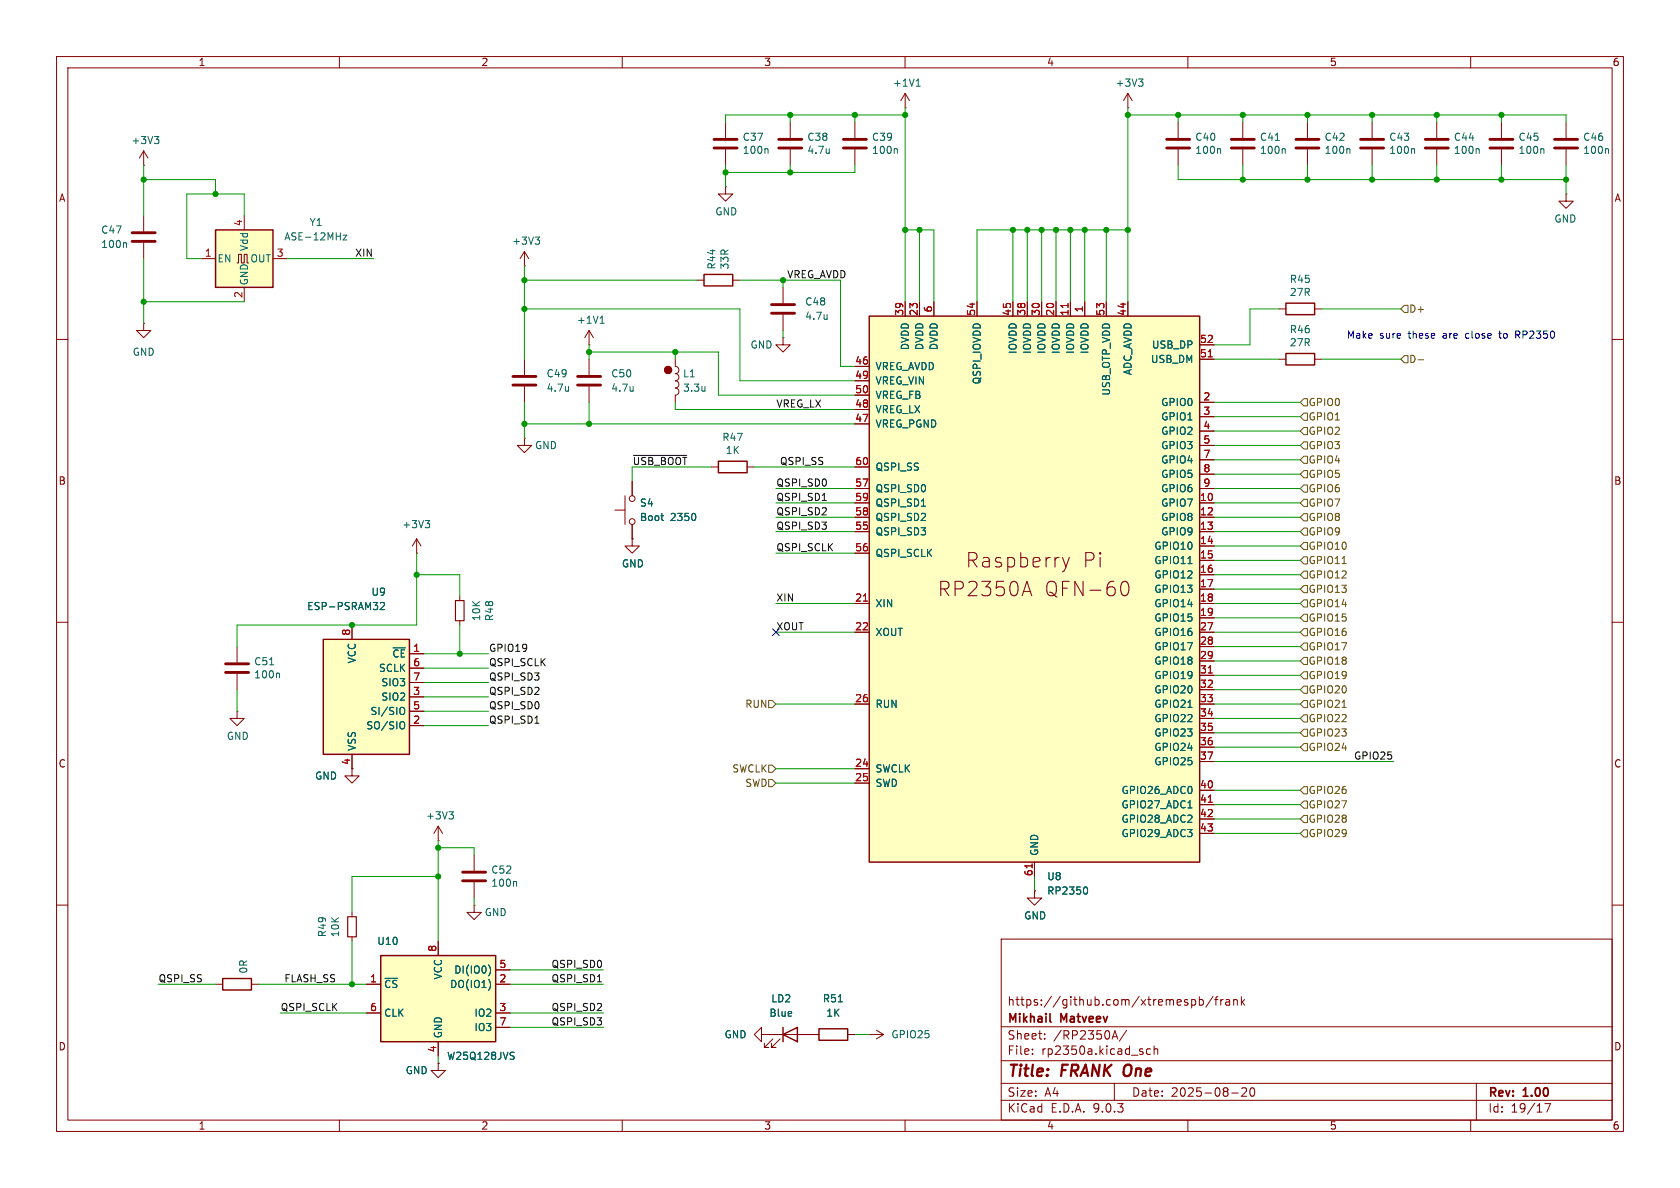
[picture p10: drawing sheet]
<svg xmlns="http://www.w3.org/2000/svg" width="297mm" height="210mm" viewBox="0 0 297 210" stroke-linecap="round" stroke-linejoin="round" font-family="sans-serif">
<g fill="none" stroke="#840000" stroke-width=".18">
<path d="M10 10h277v190h-277zM12 12h273v186h-273zM60 10v2M110 10v2M160 10v2M210 10v2M260 10v2M123.2 49.5h1.3M129.5 49.5h1.3M10 60h2M285 60h2M10 110h2"/>
<path d="M285 110h2M182.9 157.5v1.3h1.2l-1.2 1.2-1.3-1.2h1.3M182.9 157.5h.1M10 160h2M177 166h108v32h-108zM210.7 176.8l.4-.1 .3 .3v.4l-.2 .2h-.5M212 176.8l.5-.1 .2 .3v.4l-.1 .2h-.6M212 176.2v1.5M214.5 176.1l-1.3 2M214.7 176.7h.6M215.3 176.2l-.3 .2v1.3M215.8 176.7v1"/>
<path d="M216.2 176.7l-.2 .1-.2 .2M216.7 176.8h.6l.1 .9M217.4 177.1h-.5a.29 .29 0 0 0-.2 .3 .29 .29 0 0 0 .2 .3l.5-.1M218.1 176.8l.2-.1 .4 .1v.9M218.1 176.7v1M219.5 176.2v1.5M219.6 177.1l.4 .6M220 176.7l-.5 .6M285 160h2M60 198v2M110 198v2M153.7 182.9h.1"/>
<path d="M153.7 182.9h2.5M154.9 182.1l1.3 .8M156.2 182.9l-1.3 .7M160 198v2M177 194.5h108M177 191.5h108M177 187.5h108M177 181.5h108M182.5 186.3v.1M182.5 185.5v.1M184.7 183.6v.1M184.7 182.8v.1"/>
<path d="M196.6 183.7l.5-1.5 .5 1.5M196.7 183.3h.8M197 191.5v3M199.2 182.1l-1.3 2M203.4 185.5l-.4-.1-.3 .3v.4l.1 .2h.6M204 185.5l.2-.1 .4 .1 .1 .9M204 184.9v1.5M210 198v2M217.7 193.2h1.2M219.5 192.4l.6-.1 .2 .1 .1 .3-.9 1.1h.9M221.1 192.4l.2-.1a.81 .81 0 0 1 .6 .6 .81 .81 0 0 1-.3 .8l-.1 .1a.81 .81 0 0 1-.4-1.4zM260 198v2"/>
<path d="M261 191.5v6.5M273.1 195.1h1l-.6 1.5"/>
</g>
<path d="M185.6 180.5l.2 .2" fill="none" stroke="#840000" stroke-width=".3"/>
<circle cx="118.1" cy="65.4" r=".63" fill="#840000" stroke="#840000" stroke-width=".18"/>
<path d="M124.5 48.5h5v2h-5z" fill="none" stroke="#840000" stroke-width=".25"/>
<path d="M153.7 55.9h58.4v96.5h-58.4z" fill="#ffffc2"/>
<path d="M153.7 55.9h58.4v96.5h-58.4zM227.3 53.6h5.1v2h-5.1zM227.3 62.5h5.1v2h-5.1zM39.4 173h5v2h-5zM138.4 182.9l2.6-1.3v2.6zM138.4 181.6v2.6M144.8 181.9h5.1v2h-5.1z" fill="none" stroke="#840000" stroke-width=".25"/>
<g fill="none" stroke="#840000" stroke-width=".18">
<path d="M160 19.1h.1M160 16.5v2.6M160 16.5l-.7 1.3M160 16.5l.8 1.3M199.4 19.1h.1M199.4 16.5v2.6M199.4 16.5l-.8 1.3M199.4 16.5l.8 1.3M25.4 29.2h.1M25.4 26.7l-.8 1.2M25.4 26.7l.8 1.2M25.4 26.7v2.5"/>
<path d="M208.3 21.6v2.8M208.3 26.4v2.8M219.7 21.6v2.8M219.7 26.4v2.8M231.1 21.6v2.8M231.1 26.4v2.8M242.6 21.6v2.8M242.6 26.4v2.8M254 21.6v2.8M254 26.4v2.8M265.4 21.6v2.8M265.4 26.4v2.8"/>
<path d="M276.9 34.3v1.3h-1.3l1.3 1.2 1.2-1.2h-1.2M276.9 34.3h.1M276.9 21.6v2.8M276.9 26.4v2.8M160 53.3v2.6M162.6 53.3v2.6M165.1 53.3v2.6M172.7 53.3v2.6M179.1 53.3v2.6M181.6 53.3v2.6M184.1 53.3v2.6M186.7 53.3v2.6"/>
<path d="M189.2 53.3v2.6M191.8 53.3v2.6M195.6 53.3v2.6M199.4 53.3v2.6M226.1 54.6h1.2M232.4 54.6h1.3M151.1 64.8h2.6M151.1 67.3h2.6M151.1 69.9h2.6M151.1 72.4h2.6M151.1 74.9h2.6M212.1 61h2.5"/>
<path d="M212.1 63.5h2.5M212.1 71.1h2.5M212.1 73.7h2.5M212.1 76.2h2.5M212.1 78.7h2.5M226.1 63.5h1.2M232.4 63.5h1.3M151.1 82.6h2.6M151.1 86.4h2.6M151.1 88.9h2.6M151.1 91.4h2.6M151.1 94h2.6"/>
<path d="M151.1 97.8h2.6M187.8 98.5l.6 1.7M189 98.5l-.6 1.7M212.1 86.4h2.5M212.1 88.9h2.5M212.1 91.4h2.5M212.1 94h2.5M212.1 81.3h2.5M212.1 83.8h2.5M212.1 96.5h2.5M212.1 99.1h2.5M81.3 105.4v.8"/>
<path d="M81.3 109.7v.8M151.1 106.7h2.6M151.1 111.8h2.6M180.9 104.6h1.3M181.5 102.8l.9 2.5M188.4 100.2l-.2 .6M198.1 103.7a.93 .93 0 0 1 .6-.9 .65 .65 0 0 1 .8 .5 1.49 1.49 0 0 1-.5 2 .65 .65 0 0 1-.8-.5l-.1-.5M212.1 106.7h2.5M212.1 111.8h2.5M212.1 101.6h2.5M212.1 104.1h2.5M212.1 109.2h2.5"/>
<path d="M212.1 114.3h2.5M212.1 116.8h2.5M212.1 119.4h2.5M151.1 124.5h2.6M151.1 135.9h2.6M151.1 138.4h2.6M212.1 124.5h2.5M212.1 121.9h2.5M212.1 127h2.5M212.1 129.5h2.5M212.1 132.1h2.5M212.1 134.6h2.5"/>
<path d="M212.1 139.7h2.5M77.5 148.6h.1M77.5 146.1l-.8 1.2M77.5 146.1l.7 1.2M77.5 146.1v2.5M83.8 151.1v2.8M83.8 156v2.8M182.9 152.4v2.5M212.1 142.2h2.5M212.1 144.8h2.5M212.1 147.3h2.5M38.1 174h1.3"/>
<path d="M44.4 174h1.3M62.2 161.3v.8M62.2 165.6v.8M134.6 182.9v-1.3l-1.3 1.3 1.3 1.3v-1.3h1.3M135.9 182.9h.1M135.9 182.9h8.9M136.7 183.6l-1.6 1.6h.8h-.8v-.8M137.9 183.6l-1.5 1.6h.8h-.8v-.8M149.9 182.9h1.2"/>
</g>
<g fill="none" stroke="#006464" stroke-width=".18">
<path d="M162 15.2h.7M162.1 14.3l.2-.3v1.2M201.3 14h.8l-.5 .4M201.8 14.4l.3 .3v.3l-.3 .2M27.3 24.1h.8l-.4 .5M27.8 24.6l.3 .3v.3l-.3 .2M215.6 26.3l.2 .2v.6M225.5 24.8h.7M227 26.3l.2 .2v.6M238.5 26.3l.1 .2v.6M249.9 26.3l.2 .2v.6M261.3 26.3l.2 .2v.6"/>
<path d="M272.8 26.3l.1 .2v.6M284.2 26.3l.2 .2v.6M162.9 89.5h.7M210 99.6h.7M210 125h.7M79.4 143.5h.7l-.4 .5M79.9 144l.2 .2v.3l-.2 .3M91.1 155.8l.2 .2v.7M192 156.8a.79 .79 0 0 1 0 1.3M210 142.8h.7M148.2 177.1h.7"/>
</g>
<path d="M188.8 53.6v.8M213.6 63.1h.7M152.6 106.3h.8M213.6 119h.7M182.5 152.7v.7M213.6 141.8h.7" fill="none" stroke="#a90000" stroke-width=".18"/>
<g fill="none" stroke="#840000" stroke-width=".51">
<path d="M206.2 24.6h4.1M206.2 26.2h4.1M217.7 24.6h4M217.7 26.2h4M229.1 24.6h4.1M229.1 26.2h4.1M240.5 24.6h4.1M240.5 26.2h4.1M252 24.6h4M252 26.2h4M263.4 24.6h4.1M263.4 26.2h4.1"/>
<path d="M274.8 24.6h4.1M274.8 26.2h4.1M81.8 154.2h4.1M81.8 155.7h4.1"/>
</g>
<path d="M80.5 106.2h1.5v3.5h-1.5zM61.5 162.1h1.5v3.5h-1.5z" fill="none" stroke="#840000" stroke-width=".2"/>
<path d="M57.1 113h15.3v20.4h-15.3z" fill="#ffffc2"/>
<path d="M57.1 113h15.3v20.4h-15.3z" fill="none" stroke="#840000" stroke-width=".25"/>
<g fill="none" stroke="#840000" stroke-width=".18">
<path d="M25.4 38.1v2.8M25.4 42.9v2.8M41.9 114.3v2.8M41.9 119.1v2.8M62.2 110.5v2.5M72.4 115.6h2.5M72.4 118.1h2.5M41.9 125.7v1.3h1.3l-1.3 1.3-1.3-1.3h1.3M41.9 125.7h.1M62.2 133.4v3.8h1.3l-1.3 1.2-1.2-1.2h1.2M72.4 120.7h2.5M72.4 123.2h2.5"/>
<path d="M72.4 125.7h2.5M72.4 128.3h2.5M83.8 160v1.3h1.3l-1.3 1.3-1.3-1.3h1.3M83.8 160h.1"/>
</g>
<path d="M22.2 42.9l.2 .2v.7M47.7 117.5h.7M49.2 119l.2 .2v.6M67.2 106.6l.5-.1 .3 .4-.8 .9h.8M71 125a.43 .43 0 0 1 .5 .5v.4a.43 .43 0 0 1-.5 .4M71.2 127.6h.2a.81 .81 0 0 1-.2 1.2" fill="none" stroke="#006464" stroke-width=".18"/>
<path d="M23.4 41.1h4M23.4 42.7h4M39.9 117.3h4M39.9 118.9h4" fill="none" stroke="#840000" stroke-width=".51"/>
<path d="M67.3 168.9h20.3v15.3h-20.3z" fill="#ffffc2"/>
<path d="M67.3 168.9h20.3v15.3h-20.3z" fill="none" stroke="#840000" stroke-width=".25"/>
<path d="M25.4 57.2v1.2h1.3l-1.3 1.3-1.3-1.3h1.3M25.4 57.2h.1M64.8 174h2.5M64.8 179.1h2.5M77.5 166.4v2.5M87.6 174h2.6M87.6 179.1h2.6M87.6 171.5h2.6M77.5 188v1.2h1.2l-1.2 1.3-1.3-1.3h1.3M77.5 188h.1M77.5 184.2v2.5M87.6 181.6h2.6" fill="none" stroke="#840000" stroke-width=".18"/>
<path d="M86.4 170.6a1.49 1.49 0 0 1 0 1.9M86.7 173.7v.8M90.4 186l.5 .1M90.7 186.7l.2 .2-.2 .4" fill="none" stroke="#006464" stroke-width=".18"/>
<path d="M38.1 40.6h10.2v10.2h-10.2z" fill="#ffffc2"/>
<path d="M38.1 40.6h10.2v10.2h-10.2zM127 81.5h5.1v2.1h-5.1z" fill="none" stroke="#840000" stroke-width=".25"/>
<g fill="none" stroke="#840000" stroke-width=".18">
<path d="M43.2 38.1v2.5M128.3 33v1.3h1.2l-1.2 1.3-1.3-1.3h1.3M128.3 33h.1M128.3 21.6v2.8M128.3 26.4v2.8M139.7 21.6v2.8M139.7 26.4v2.8M151.1 21.6v2.8M151.1 26.4v2.8M35.6 45.7h2.5M41.9 46.5h.3v-1.5h.5v1.5h.5v-1.5h.5v1.5h.2M43.2 50.8v2.5"/>
<path d="M48.3 45.7h2.5M92.7 47h.1M92.7 44.5l-.8 1.2M92.7 44.5l.8 1.2M92.7 44.5v2.5M104.1 58.4v2.6M104.1 58.4l-.7 1.3M104.1 58.4l.8 1.3M138.4 59.7v1.3h1.3l-1.3 1.2-1.2-1.2h1.2M138.4 59.7h.1M138.4 50.8v2.8M138.4 55.6v2.8"/>
<path d="M160 53.3v2.6M162.6 53.3v2.6M165.1 53.3v2.6M172.7 53.3v2.6M179.1 53.3v2.6M181.6 53.3v2.6M184.1 53.3v2.6M186.7 53.3v2.6M189.2 53.3v2.6M191.8 53.3v2.6M195.6 53.3v2.6M199.4 53.3v2.6"/>
<path d="M92.7 77.5v1.2h-1.3l1.3 1.3 1.3-1.3h-1.3M92.7 77.5h.1M92.7 63.5v2.8M92.7 68.3v2.8M104.1 61h.1M104.1 63.5v2.8M104.1 68.3v2.8M119.4 63.5v1.3a.64 .64 0 0 1 .6 .6 .64 .64 0 0 1-.6 .6 .64 .64 0 0 1 .6 .7 .64 .64 0 0 1-.6 .6 .64 .64 0 0 1 .6 .7 .64 .64 0 0 1-.6 .6 .64 .64 0 0 1 .6 .6 .64 .64 0 0 1-.6 .7M119.4 69.9v1.2M151.1 64.8h2.6M151.1 67.3h2.6M151.1 69.9h2.6"/>
<path d="M151.1 72.4h2.6M151.1 74.9h2.6M212.1 61h2.5M212.1 63.5h2.5M212.1 71.1h2.5M212.1 73.7h2.5M212.1 76.2h2.5M212.1 78.7h2.5M73.7 97.8h.1M73.7 95.3l-.8 1.2M73.7 95.3l.7 1.2M73.7 95.3v2.5"/>
<path d="M108.7 90.2h1.8M110.5 87.6v5.1M111.8 95.3v1.2h1.2l-1.2 1.3-1.3-1.3h1.3M111.8 95.3h.1M111.8 85.1v2.5M111.8 92.7v2.6M125.7 82.6h1.3M132.1 82.6h1.2M151.1 82.6h2.6M151.1 86.4h2.6M151.1 88.9h2.6M151.1 91.4h2.6"/>
<path d="M151.1 94h2.6M151.1 97.8h2.6M212.1 86.4h2.5M212.1 88.9h2.5M212.1 91.4h2.5M212.1 94h2.5M212.1 81.3h2.5M212.1 83.8h2.5M212.1 96.5h2.5M212.1 99.1h2.5M62.2 110.5v2.5M72.4 115.6h2.5"/>
<path d="M72.4 118.1h2.5M151.1 106.7h2.6M151.1 111.8h2.6M212.1 106.7h2.5M212.1 111.8h2.5M212.1 101.6h2.5M212.1 104.1h2.5M212.1 109.2h2.5M212.1 114.3h2.5M212.1 116.8h2.5M212.1 119.4h2.5M62.2 133.4v2.5"/>
<path d="M72.4 120.7h2.5M72.4 123.2h2.5M72.4 125.7h2.5M72.4 128.3h2.5M151.1 124.5h2.6M151.1 135.9h2.6M151.1 138.4h2.6M212.1 124.5h2.5M212.1 121.9h2.5M212.1 127h2.5M212.1 129.5h2.5M212.1 132.1h2.5"/>
<path d="M212.1 134.6h2.5M212.1 139.7h2.5M182.9 157.5h.1M182.9 152.4v2.5M212.1 142.2h2.5M212.1 144.8h2.5M212.1 147.3h2.5M64.8 174h2.5M64.8 179.1h2.5M77.5 166.4v2.5M87.6 174h2.6M87.6 179.1h2.6"/>
<path d="M87.6 171.5h2.6M77.5 188h.1M77.5 184.2v2.5M87.6 181.6h2.6M135.9 182.9h.1M135.9 182.9h2.5M141 182.9h3.8M149.9 182.9h1.2"/>
<circle cx="118.1" cy="65.4" r=".63"/>
<circle cx="111.8" cy="92.2" r=".51"/>
<circle cx="111.8" cy="88.1" r=".51"/>
</g>
<g fill="none" stroke="#006464" stroke-width=".18">
<path d="M135.6 26.3l.2 .2v.6M146.6 26.3v.8M146.6 27l-.1 .1M158.5 26.3l.1 .2v.6M60.7 41.6h.6l-.6 .8h.6M94.6 41.9h.8l-.4 .5M95.1 42.4l.3 .2v.3l-.3 .3M106.1 57.1h.7M106.2 56.2l.3-.3v1.2M146.2 55.6v.9M146.2 56.3v.1M100.5 68.3v.9"/>
<path d="M100.5 69l-.1 .1M111.9 68.3v.9M111.9 69v.1M124.6 68.3v.9M124.6 69v.1M75.2 92h.8l-.5 .5M75.7 92.5l.3 .2v.3l-.3 .3M116.8 91.2h.5M117.2 92h.1M122.9 91v.8M162.9 89.5h.7M210 99.6h.7"/>
<path d="M67.2 106.6l.5-.1 .3 .4-.8 .9h.8M71 125a.43 .43 0 0 1 .5 .5v.4a.43 .43 0 0 1-.5 .4M71.2 127.6h.2a.81 .81 0 0 1-.2 1.2M210 125h.7M192 156.8a.79 .79 0 0 1 0 1.3M210 142.8h.7M86.4 170.6a1.49 1.49 0 0 1 0 1.9M86.7 173.7v.8M148.2 177.1h.7M90.4 186l.5 .1M90.7 186.7l.2 .2-.2 .4"/>
</g>
<path d="M126.2 24.6h4.1M126.2 26.2h4.1M137.7 24.6h4M137.7 26.2h4M149.1 24.6h4.1M149.1 26.2h4.1M136.4 53.8h4.1M136.4 55.4h4.1M90.7 66.5h4M90.7 68.1h4M102.1 66.5h4.1M102.1 68.1h4.1" fill="none" stroke="#840000" stroke-width=".51"/>
<g fill="none" stroke="#725600" stroke-width=".18">
<path d="M248.3 54h.6v1.2h-.6l-.7-.6zM229.9 71.1l.6-.6h.6v1.3h-.6zM229.9 73.7l.6-.7h.6v1.3h-.6zM230.5 78.1h.6v1.3h-.6l-.6-.7zM230.5 75.6h.6v1.2h-.6l-.6-.6zM248.3 62.9h.6v1.2h-.6l-.7-.6zM250.7 63.6h1M229.9 96.5l.6-.6h.6v1.3h-.6zM229.9 81.3l.6-.7h.6v1.3h-.6zM229.9 86.4l.6-.7h.6v1.3h-.6zM229.9 94l.6-.7h.6v1.3h-.6zM230.5 98.4h.6v1.3h-.6l-.6-.6z"/>
<path d="M230.5 88.3h.6v1.2h-.6l-.6-.6zM230.5 83.2h.6v1.3h-.6l-.6-.7zM230.5 90.8h.6v1.3h-.6l-.6-.7zM237.3 99.6h.7M229.9 109.2l.6-.6h.6v1.3h-.6zM229.9 104.1l.6-.6h.6v1.3h-.6zM229.9 116.8l.6-.6h.6v1.3h-.6zM230.5 111.1h.6v1.3h-.6l-.6-.6zM230.5 113.7h.6v1.2h-.6l-.6-.6zM230.5 106h.6v1.3h-.6l-.6-.6zM230.5 101h.6v1.2h-.6l-.6-.6zM230.5 118.7h.6v1.3h-.6l-.6-.6z"/>
<path d="M135.9 135.3h.6l.7 .6-.7 .6h-.6zM135.9 123.8h.6l.7 .7-.7 .6h-.6zM135.9 137.8h.6l.7 .6-.7 .7h-.6zM229.9 129.5l.6-.6h.6v1.3h-.6zM229.9 127l.6-.6h.6v1.2h-.6zM229.9 139.7l.6-.6h.6v1.2h-.6zM230.5 131.4h.6v1.3h-.6l-.6-.6zM230.5 121.3h.6v1.3h-.6l-.6-.7zM230.5 123.8h.6v1.3h-.6l-.6-.6zM237.3 125h.7M230.5 141.6h.6v1.3h-.6l-.6-.7zM230.5 144.1h.6v1.3h-.6l-.6-.6z"/>
<path d="M230.5 146.7h.6v1.3h-.6l-.6-.7z"/>
</g>
<path d="M112 80.5h9.4M145.4 88.5h.7M94.6 127.8h.7M105.6 173.6h.7" fill="none" stroke="#0f0f0f" stroke-width=".18"/>
<g fill="none" stroke="#009600" stroke-width=".18">
<path d="M160 19.1v34.2M199.4 19.1v34.2M25.4 29.2v8.9M25.4 31.8h12.7v2.5M43.2 38.1v-3.8h-10.2v11.4h2.6M128.3 29.2v3.8M139.7 20.3v1.3M139.7 29.2v1.3M151.1 29.2v1.3h-22.8M151.1 20.3v1.3M160 20.3h-31.7v1.3M199.4 20.3h77.5v1.3"/>
<path d="M208.3 29.2v2.6h68.6M208.3 20.3v1.3M219.7 20.3v1.3M219.7 29.2v2.6M231.1 20.3v1.3M231.1 29.2v2.6M242.6 20.3v1.3M242.6 29.2v2.6M254 20.3v1.3M254 29.2v2.6M265.4 20.3v1.3M265.4 29.2v2.6"/>
<path d="M276.9 29.2v5.1M25.4 53.3h17.8M25.4 45.7v11.5M50.8 45.7h15.2M92.7 47v16.5M92.7 54.6h38.1v12.7h20.3M92.7 49.5h30.5M130.8 49.5h17.8v15.3h2.5M138.4 49.5v1.3M138.4 58.4v1.3M160 40.6h5.1v12.7M162.6 40.6v12.7"/>
<path d="M179.1 40.6v12.7M181.6 40.6v12.7M184.1 40.6v12.7M186.7 40.6v12.7M189.2 40.6v12.7M191.8 40.6v12.7M195.6 40.6v12.7M199.4 40.6h-26.7v12.7M226.1 54.6h-5.1v6.4h-6.4M233.7 54.6h13.9M92.7 71.1v6.4M92.7 74.9h58.4"/>
<path d="M104.1 62.2h22.9v7.7h24.1M104.1 61v2.5M104.1 71.1v3.8M119.4 62.2v1.3M119.4 71.1v1.3h31.7M214.6 63.5h11.5M214.6 71.1h15.3M214.6 76.2h15.3M214.6 73.7h15.3M214.6 78.7h15.3M233.7 63.5h13.9M73.7 97.8v12.7h-31.8v3.8"/>
<path d="M125.7 82.6h-13.9v2.5M133.3 82.6h17.8M137.2 91.4h13.9M137.2 86.4h13.9M137.2 88.9h13.9M137.2 97.8h13.9M137.2 94h13.9M214.6 91.4h15.3M214.6 86.4h15.3M214.6 88.9h15.3M214.6 94h15.3M214.6 83.8h15.3"/>
<path d="M214.6 81.3h15.3M214.6 99.1h15.3M214.6 96.5h15.3M73.7 101.6h7.6v3.8M74.9 118.1h11.5M74.9 115.6h11.5M81.3 110.5v5.1M137.2 111.8h13.9M137.2 106.7h13.9M214.6 101.6h15.3M214.6 111.8h15.3M214.6 106.7h15.3"/>
<path d="M214.6 104.1h15.3M214.6 109.2h15.3M214.6 114.3h15.3M214.6 116.8h15.3M214.6 119.4h15.3M41.9 121.9v3.8M74.9 123.2h11.5M74.9 125.7h11.5M74.9 120.7h11.5M74.9 128.3h11.5M137.2 124.5h13.9M137.2 135.9h13.9"/>
<path d="M137.2 138.4h13.9M214.6 124.5h15.3M214.6 134.6h31.8M214.6 121.9h15.3M214.6 129.5h15.3M214.6 127h15.3M214.6 132.1h15.3M214.6 139.7h15.3M77.5 149.9h6.3v1.2M77.5 148.6v17.8M77.5 154.9h-15.3v6.4M83.8 158.8v1.2"/>
<path d="M182.9 154.9v2.6M214.6 147.3h15.3M214.6 144.8h15.3M214.6 142.2h15.3M27.9 174h10.2M45.7 174h19.1M49.5 179.1h15.3M62.2 166.4v7.6M90.2 174h16.5M90.2 179.1h16.5M90.2 171.5h16.5M77.5 186.7v1.3"/>
<path d="M90.2 181.6h16.5M151.1 182.9h2.6"/>
</g>
<path d="M136.6 111.2l1.2 1.2M137.8 111.2l-1.2 1.2" fill="none" stroke="#000084" stroke-width=".18"/>
<path d="M264.9 58.9h.5M265.1 58.5l.1 1.2M268 59.2h.5M268.3 59.2l.4 .6M268.5 58.5h-.5v1.3" fill="none" stroke="#0000c2" stroke-width=".18"/>
<path d="M188.8 53.6v.8M213.6 63.1h.7M152.6 106.3h.8M213.6 119h.7M182.5 152.7v.7M213.6 141.8h.7" fill="none" stroke="#a90000" stroke-width=".18"/>
<g fill="#009600" stroke="#009600" stroke-width=".18">
<circle cx="77.5" cy="149.9" r=".46"/>
<circle cx="77.5" cy="154.9" r=".46"/>
<circle cx="62.2" cy="174" r=".46"/>
<circle cx="139.7" cy="30.5" r=".46"/>
<circle cx="128.3" cy="30.5" r=".46"/>
<circle cx="151.1" cy="20.3" r=".46"/>
<circle cx="139.7" cy="20.3" r=".46"/>
<circle cx="104.1" cy="62.2" r=".46"/>
<circle cx="186.7" cy="40.6" r=".46"/>
<circle cx="119.4" cy="62.2" r=".46"/>
<circle cx="138.4" cy="49.5" r=".46"/>
<circle cx="92.7" cy="74.9" r=".46"/>
<circle cx="104.1" cy="74.9" r=".46"/>
<circle cx="92.7" cy="54.6" r=".46"/>
<circle cx="92.7" cy="49.5" r=".46"/>
<circle cx="73.7" cy="101.6" r=".46"/>
<circle cx="62.2" cy="110.5" r=".46"/>
<circle cx="38.1" cy="34.3" r=".46"/>
<circle cx="25.4" cy="53.3" r=".46"/>
<circle cx="81.3" cy="115.6" r=".46"/>
<circle cx="25.4" cy="31.8" r=".46"/>
<circle cx="181.6" cy="40.6" r=".46"/>
<circle cx="179.1" cy="40.6" r=".46"/>
<circle cx="195.6" cy="40.6" r=".46"/>
<circle cx="199.4" cy="20.3" r=".46"/>
<circle cx="199.4" cy="40.6" r=".46"/>
<circle cx="189.2" cy="40.6" r=".46"/>
<circle cx="184.1" cy="40.6" r=".46"/>
<circle cx="191.8" cy="40.6" r=".46"/>
<circle cx="160" cy="40.6" r=".46"/>
<circle cx="160" cy="20.3" r=".46"/>
<circle cx="162.6" cy="40.6" r=".46"/>
<circle cx="242.6" cy="31.8" r=".46"/>
<circle cx="254" cy="31.8" r=".46"/>
<circle cx="265.4" cy="31.8" r=".46"/>
<circle cx="219.7" cy="31.8" r=".46"/>
<circle cx="231.1" cy="31.8" r=".46"/>
<circle cx="231.1" cy="20.3" r=".46"/>
<circle cx="265.4" cy="20.3" r=".46"/>
<circle cx="254" cy="20.3" r=".46"/>
<circle cx="208.3" cy="20.3" r=".46"/>
<circle cx="242.6" cy="20.3" r=".46"/>
<circle cx="219.7" cy="20.3" r=".46"/>
<circle cx="276.9" cy="31.8" r=".46"/>
</g>
<g font-size="3.5" fill="#840000">
<text x="170.7" y="100.6">Raspberry</text>
<text x="191.3" y="100.6">Pi</text>
<text x="165.7" y="105.6">RP2350A</text>
<text x="184.5" y="105.6">QFN-60</text>
</g>
<g font-size="2.8" fill="#840000">
<text x="178" y="190.9">Title:</text>
<text x="187.7" y="190.9">FRANK One</text>
</g>
<g font-size="2.1" fill="#840000">
<text x="178" y="178">https://github.com/xtremespb/frank</text>
<text x="178" y="184">Sheet:</text>
<text x="178" y="181.2">Mikhail</text>
<text x="186.2" y="184">/RP2350A/</text>
<text x="187.6" y="181.2">Matveev</text>
<text x="178" y="186.7">File:</text>
<text x="184.1" y="186.7">rp2350a.kicad_sch</text>
<text x="178" y="196.9">KiCad</text>
<text x="178" y="194.1">Size:</text>
<text x="184.7" y="194.1">A4</text>
<text x="185.7" y="196.9">E.D.A.</text>
<text x="193.3" y="196.9">9.0.3</text>
<text x="200" y="194.1">Date:</text>
<text x="207" y="194.1">2025-08-20</text>
<text x="263" y="194.3">Rev:</text>
<text x="263" y="196.9">Id:</text>
<text x="267.1" y="196.9">19/17</text>
<text x="269.4" y="194.3">1.00</text>
</g>
<g font-size="1.8" fill="#840000">
<text x="35" y="11.9">1</text>
<text x="85" y="11.9">2</text>
<text x="135" y="11.9">3</text>
<text x="185" y="11.9">4</text>
<text x="235" y="11.9">5</text>
<text x="285" y="11.9">6</text>
<text x="10.3" y="35.9">A</text>
<text x="285.3" y="35.9">A</text>
<text x="10.3" y="85.9">B</text>
<text x="285.3" y="85.9">B</text>
<text x="10.3" y="135.9">C</text>
<text x="62" y="135.3" transform="rotate(-90 62 135.3)">4</text>
<text x="285.3" y="135.9">C</text>
<text x="10.3" y="185.9">D</text>
<text x="285.3" y="185.9">D</text>
<text x="35" y="199.9">1</text>
<text x="85" y="199.9">2</text>
<text x="135" y="199.9">3</text>
<text x="185" y="199.9">4</text>
<text x="235" y="199.9">5</text>
<text x="285" y="199.9">6</text>
</g>
<g font-size="1.8" fill="#006464">
<text x="157.8" y="15.5">+1V1</text>
<text x="197.1" y="15.5">+3V3</text>
<text x="23.1" y="25.7">+3V3</text>
<text x="131.2" y="27.4">100n</text>
<text x="131.2" y="25.1">C37</text>
<text x="142.6" y="25.1">C38</text>
<text x="142.6" y="27.4">4.7u</text>
<text x="154.1" y="27.4">100n</text>
<text x="154.1" y="25.1">C39</text>
<text x="211.2" y="27.4">100n</text>
<text x="211.2" y="25.1">C40</text>
<text x="222.6" y="27.4">100n</text>
<text x="222.6" y="25.1">C41</text>
<text x="234.1" y="27.4">100n</text>
<text x="234.1" y="25.1">C42</text>
<text x="245.5" y="27.4">100n</text>
<text x="245.5" y="25.1">C43</text>
<text x="256.9" y="27.4">100n</text>
<text x="256.9" y="25.1">C44</text>
<text x="268.4" y="27.4">100n</text>
<text x="268.4" y="25.1">C45</text>
<text x="279.8" y="27.4">100n</text>
<text x="279.8" y="25.1">C46</text>
<text x="17.8" y="41.5">C47</text>
<text x="54.6" y="40.2">Y1</text>
<text x="126.4" y="38.3">GND</text>
<text x="274.7" y="39.5">GND</text>
<text x="17.8" y="44">100n</text>
<text x="38.4" y="46.6">EN</text>
<text x="44" y="44.5" transform="rotate(-90 44 44.5)">Vdd</text>
<text x="44.2" y="46.6">OUT</text>
<text x="50.2" y="42.7">ASE-12MHz</text>
<text x="90.4" y="43.5">+3V3</text>
<text x="126.7" y="47.7" transform="rotate(-90 126.7 47.7)">R44</text>
<text x="129" y="47.7" transform="rotate(-90 129 47.7)">33R</text>
<text x="44" y="50.5" transform="rotate(-90 44 50.5)">GND</text>
<text x="227.9" y="50.2">R45</text>
<text x="227.9" y="52.5">27R</text>
<text x="101.9" y="57.4">+1V1</text>
<text x="142.2" y="54.2">C48</text>
<text x="142.2" y="56.7">4.7u</text>
<text x="227.9" y="59.1">R46</text>
<text x="23.4" y="63.1">GND</text>
<text x="132.6" y="61.8">GND</text>
<text x="154.7" y="65.6">VREG_AVDD</text>
<text x="160.9" y="62" transform="rotate(-90 160.9 62)">DVDD</text>
<text x="163.4" y="62" transform="rotate(-90 163.4 62)">DVDD</text>
<text x="166" y="62" transform="rotate(-90 166 62)">DVDD</text>
<text x="179.9" y="62.7" transform="rotate(-90 179.9 62.7)">IOVDD</text>
<text x="182.5" y="62.7" transform="rotate(-90 182.5 62.7)">IOVDD</text>
<text x="185" y="62.7" transform="rotate(-90 185 62.7)">IOVDD</text>
<text x="187.6" y="62.7" transform="rotate(-90 187.6 62.7)">IOVDD</text>
<text x="190.1" y="62.7" transform="rotate(-90 190.1 62.7)">IOVDD</text>
<text x="192.6" y="62.7" transform="rotate(-90 192.6 62.7)">IOVDD</text>
<text x="203.4" y="64.4">USB_DM</text>
<text x="203.6" y="61.8">USB_DP</text>
<text x="227.9" y="61.4">27R</text>
<text x="96.5" y="66.9">C49</text>
<text x="96.5" y="69.4">4.7u</text>
<text x="108" y="66.9">C50</text>
<text x="108" y="69.4">4.7u</text>
<text x="120.7" y="66.9">L1</text>
<text x="120.7" y="69.4">3.3u</text>
<text x="154.7" y="68.2">VREG_VIN</text>
<text x="154.7" y="70.7">VREG_FB</text>
<text x="173.6" y="68" transform="rotate(-90 173.6 68)">QSPI_IOVDD</text>
<text x="196.4" y="70" transform="rotate(-90 196.4 70)">USB_OTP_VDD</text>
<text x="200.3" y="66.4" transform="rotate(-90 200.3 66.4)">ADC_AVDD</text>
<text x="205.2" y="72">GPIO0</text>
<text x="154.7" y="73.3">VREG_LX</text>
<text x="154.7" y="75.8">VREG_PGND</text>
<text x="205.2" y="74.5">GPIO1</text>
<text x="205.2" y="77.1">GPIO2</text>
<text x="94.5" y="79.6">GND</text>
<text x="127.6" y="78.2">R47</text>
<text x="128.2" y="80.5">1K</text>
<text x="154.7" y="83.4">QSPI_SS</text>
<text x="205.2" y="79.6">GPIO3</text>
<text x="205.2" y="82.1">GPIO4</text>
<text x="113" y="89.8">S4</text>
<text x="154.7" y="87.2">QSPI_SD0</text>
<text x="154.7" y="89.8">QSPI_SD1</text>
<text x="205.2" y="84.7">GPIO5</text>
<text x="205.2" y="87.2">GPIO6</text>
<text x="205.2" y="89.8">GPIO7</text>
<text x="71" y="93.6">+3V3</text>
<text x="113" y="92.3">Boot</text>
<text x="118.5" y="92.3">2350</text>
<text x="154.7" y="92.3">QSPI_SD2</text>
<text x="154.7" y="94.8">QSPI_SD3</text>
<text x="205.2" y="92.3">GPIO8</text>
<text x="205.2" y="94.8">GPIO9</text>
<text x="109.9" y="100.5">GND</text>
<text x="154.7" y="98.7">QSPI_SCLK</text>
<text x="204" y="97.4">GPIO10</text>
<text x="204" y="99.9">GPIO11</text>
<text x="65.6" y="105.5">U9</text>
<text x="154.7" y="107.5">XIN</text>
<text x="204" y="102.5">GPIO12</text>
<text x="204" y="105">GPIO13</text>
<text x="204" y="107.5">GPIO14</text>
<text x="54.2" y="108.1">ESP-PSRAM32</text>
<text x="85.1" y="109.9" transform="rotate(-90 85.1 109.9)">10K</text>
<text x="87.4" y="109.9" transform="rotate(-90 87.4 109.9)">R48</text>
<text x="154.7" y="112.6">XOUT</text>
<text x="204" y="110.1">GPIO15</text>
<text x="204" y="112.6">GPIO16</text>
<text x="44.8" y="117.8">C51</text>
<text x="63.1" y="117.4" transform="rotate(-90 63.1 117.4)">VCC</text>
<text x="66.9" y="119">SCLK</text>
<text x="69.3" y="116.4">~{CE}</text>
<text x="204" y="115.2">GPIO17</text>
<text x="204" y="117.7">GPIO18</text>
<text x="44.8" y="120.1">100n</text>
<text x="67.3" y="121.5">SIO3</text>
<text x="67.3" y="124.1">SIO2</text>
<text x="154.7" y="125.3">RUN</text>
<text x="204" y="120.2">GPIO19</text>
<text x="204" y="122.8">GPIO20</text>
<text x="204" y="125.3">GPIO21</text>
<text x="40" y="131">GND</text>
<text x="64.7" y="129.1">SO/SIO</text>
<text x="65.4" y="126.6">SI/SIO</text>
<text x="204" y="127.9">GPIO22</text>
<text x="204" y="130.4">GPIO23</text>
<text x="63.1" y="132.8" transform="rotate(-90 63.1 132.8)">VSS</text>
<text x="154.7" y="136.8">SWCLK</text>
<text x="204" y="132.9">GPIO24</text>
<text x="204" y="135.5">GPIO25</text>
<text x="55.6" y="138">GND</text>
<text x="154.7" y="139.3">SWD</text>
<text x="198.2" y="140.6">GPIO26_ADC0</text>
<text x="198.2" y="143.1">GPIO27_ADC1</text>
<text x="75.2" y="145.1">+3V3</text>
<text x="198.2" y="145.6">GPIO28_ADC2</text>
<text x="198.2" y="148.2">GPIO29_ADC3</text>
<text x="86.8" y="154.6">C52</text>
<text x="183.7" y="151.4" transform="rotate(-90 183.7 151.4)">GND</text>
<text x="185" y="155.8">U8</text>
<text x="86.8" y="156.9">100n</text>
<text x="185" y="158.3">RP2350</text>
<text x="57.8" y="165.8" transform="rotate(-90 57.8 165.8)">R49</text>
<text x="60.1" y="165.8" transform="rotate(-90 60.1 165.8)">10K</text>
<text x="66.6" y="167.2">U10</text>
<text x="85.6" y="162.2">GND</text>
<text x="181" y="162.7">GND</text>
<text x="43.9" y="172.2" transform="rotate(-90 43.9 172.2)">0R</text>
<text x="78.3" y="173.2" transform="rotate(-90 78.3 173.2)">VCC</text>
<text x="80.2" y="172.3">DI(IO0)</text>
<text x="67.8" y="174.9">~{CS}</text>
<text x="67.8" y="179.9">CLK</text>
<text x="79.5" y="174.9">DO(IO1)</text>
<text x="83.8" y="179.9">IO2</text>
<text x="135.9" y="179.9">Blue</text>
<text x="136.3" y="177.4">LD2</text>
<text x="145.4" y="177.4">R51</text>
<text x="146" y="179.9">1K</text>
<text x="78.3" y="183.6" transform="rotate(-90 78.3 183.6)">GND</text>
<text x="83.8" y="182.5">IO3</text>
<text x="128" y="183.7">GND</text>
<text x="157.5" y="183.7">GPIO25</text>
<text x="71.6" y="190.1">GND</text>
<text x="78.9" y="187.6">W25Q128JVS</text>
</g>
<g font-size="1.8" fill="#a90000">
<text x="42.9" y="40.1" transform="rotate(-90 42.9 40.1)">4</text>
<text x="36.1" y="45.5">1</text>
<text x="48.8" y="45.5">3</text>
<text x="42.9" y="52.8" transform="rotate(-90 42.9 52.8)">2</text>
<text x="159.8" y="55.9" transform="rotate(-90 159.8 55.9)">39</text>
<text x="162.3" y="55.9" transform="rotate(-90 162.3 55.9)">23</text>
<text x="164.8" y="55.3" transform="rotate(-90 164.8 55.3)">6</text>
<text x="172.5" y="55.9" transform="rotate(-90 172.5 55.9)">54</text>
<text x="178.8" y="55.9" transform="rotate(-90 178.8 55.9)">45</text>
<text x="181.4" y="55.9" transform="rotate(-90 181.4 55.9)">38</text>
<text x="183.9" y="55.9" transform="rotate(-90 183.9 55.9)">30</text>
<text x="186.4" y="55.9" transform="rotate(-90 186.4 55.9)">20</text>
<text x="189" y="55.9" transform="rotate(-90 189 55.9)">11</text>
<text x="191.5" y="55.3" transform="rotate(-90 191.5 55.3)">1</text>
<text x="195.3" y="55.9" transform="rotate(-90 195.3 55.9)">53</text>
<text x="199.1" y="55.9" transform="rotate(-90 199.1 55.9)">44</text>
<text x="151.1" y="64.5">46</text>
<text x="212" y="60.7">52</text>
<text x="212" y="63.2">51</text>
<text x="151.1" y="67.1">49</text>
<text x="151.1" y="69.6">50</text>
<text x="212.7" y="70.9">2</text>
<text x="151.1" y="72.1">48</text>
<text x="151.1" y="74.7">47</text>
<text x="212.7" y="73.4">3</text>
<text x="212.7" y="75.9">4</text>
<text x="151.1" y="82.3">60</text>
<text x="212.7" y="78.5">5</text>
<text x="212.7" y="81">7</text>
<text x="212.7" y="83.6">8</text>
<text x="151.1" y="86.1">57</text>
<text x="151.1" y="88.6">59</text>
<text x="212" y="88.6">10</text>
<text x="212.7" y="86.1">9</text>
<text x="151.1" y="91.2">58</text>
<text x="151.1" y="93.7">55</text>
<text x="212" y="91.2">12</text>
<text x="212" y="93.7">13</text>
<text x="151.1" y="97.5">56</text>
<text x="212" y="96.3">14</text>
<text x="212" y="98.8">15</text>
<text x="212" y="101.3">16</text>
<text x="151.1" y="106.4">21</text>
<text x="212" y="103.9">17</text>
<text x="212" y="106.4">18</text>
<text x="62" y="112.5" transform="rotate(-90 62 112.5)">8</text>
<text x="151.1" y="111.5">22</text>
<text x="212" y="109">19</text>
<text x="212" y="111.5">27</text>
<text x="73" y="115.3">1</text>
<text x="73" y="117.9">6</text>
<text x="212" y="114">28</text>
<text x="212" y="116.6">29</text>
<text x="212" y="119.1">31</text>
<text x="73" y="120.4">7</text>
<text x="73" y="122.9">3</text>
<text x="73" y="125.5">5</text>
<text x="151.1" y="124.2">26</text>
<text x="212" y="121.7">32</text>
<text x="212" y="124.2">33</text>
<text x="73" y="128">2</text>
<text x="212" y="126.7">34</text>
<text x="212" y="129.3">35</text>
<text x="212" y="131.8">36</text>
<text x="151.1" y="135.6">24</text>
<text x="212" y="134.4">37</text>
<text x="151.1" y="138.2">25</text>
<text x="212" y="139.4">40</text>
<text x="212" y="142">41</text>
<text x="212" y="144.5">42</text>
<text x="212" y="147.1">43</text>
<text x="182.6" y="155" transform="rotate(-90 182.6 155)">61</text>
<text x="65.3" y="173.7">1</text>
<text x="77.2" y="168.3" transform="rotate(-90 77.2 168.3)">8</text>
<text x="88.2" y="171.2">5</text>
<text x="88.2" y="173.7">2</text>
<text x="65.3" y="178.8">6</text>
<text x="88.2" y="178.8">3</text>
<text x="88.2" y="181.4">7</text>
<text x="77.2" y="186.1" transform="rotate(-90 77.2 186.1)">4</text>
</g>
<g font-size="1.8" fill="#0f0f0f">
<text x="62.7" y="45.5">XIN</text>
<text x="139.1" y="49.3">VREG_AVDD</text>
<text x="137.2" y="72.1">VREG_LX</text>
<text x="111.8" y="82.3">~{USB_BOOT}</text>
<text x="137.8" y="82.3">QSPI_SS</text>
<text x="137.2" y="86.1">QSPI_SD0</text>
<text x="137.2" y="88.6">QSPI_SD1</text>
<text x="137.2" y="93.7">QSPI_SD3</text>
<text x="137.2" y="91.2">QSPI_SD2</text>
<text x="137.2" y="97.5">QSPI_SCLK</text>
<text x="137.2" y="106.4">XIN</text>
<text x="137.2" y="111.5">XOUT</text>
<text x="86.4" y="117.8">QSPI_SCLK</text>
<text x="86.4" y="115.3">GPIO19</text>
<text x="86.4" y="125.5">QSPI_SD0</text>
<text x="86.4" y="122.9">QSPI_SD2</text>
<text x="86.4" y="120.4">QSPI_SD3</text>
<text x="86.4" y="128">QSPI_SD1</text>
<text x="239.3" y="134.4">GPIO25</text>
<text x="27.9" y="173.7">QSPI_SS</text>
<text x="50.2" y="173.7">FLASH_SS</text>
<text x="97.4" y="173.7">QSPI_SD1</text>
<text x="97.4" y="171.2">QSPI_SD0</text>
<text x="49.5" y="178.8">QSPI_SCLK</text>
<text x="97.4" y="178.8">QSPI_SD2</text>
<text x="97.4" y="181.3">QSPI_SD3</text>
</g>
<g font-size="1.8" fill="#0000c2">
<text x="238" y="59.9">Make</text>
<text x="243.9" y="59.9">sure</text>
<text x="249.1" y="59.9">these</text>
<text x="255.4" y="59.9">are</text>
<text x="259.6" y="59.9">close</text>
<text x="265.7" y="59.9">to</text>
<text x="268.8" y="59.9">RP2350</text>
</g>
<g font-size="1.8" fill="#725600">
<text x="249" y="55.5">D+</text>
<text x="249" y="64.4">D-</text>
<text x="231.2" y="72">GPIO0</text>
<text x="231.2" y="77.1">GPIO2</text>
<text x="231.2" y="74.5">GPIO1</text>
<text x="231.2" y="79.6">GPIO3</text>
<text x="231.2" y="82.1">GPIO4</text>
<text x="231.2" y="87.2">GPIO6</text>
<text x="231.2" y="89.8">GPIO7</text>
<text x="231.2" y="84.7">GPIO5</text>
<text x="231.2" y="94.8">GPIO9</text>
<text x="231.2" y="92.3">GPIO8</text>
<text x="231.2" y="97.4">GPIO10</text>
<text x="231.2" y="99.9">GPIO11</text>
<text x="231.2" y="105">GPIO13</text>
<text x="231.2" y="107.5">GPIO14</text>
<text x="231.2" y="102.5">GPIO12</text>
<text x="231.2" y="112.6">GPIO16</text>
<text x="231.2" y="110.1">GPIO15</text>
<text x="231.2" y="115.2">GPIO17</text>
<text x="231.2" y="117.7">GPIO18</text>
<text x="131.7" y="125.3">RUN</text>
<text x="231.2" y="122.8">GPIO20</text>
<text x="231.2" y="125.3">GPIO21</text>
<text x="231.2" y="120.2">GPIO19</text>
<text x="231.2" y="130.4">GPIO23</text>
<text x="231.2" y="127.9">GPIO22</text>
<text x="129.4" y="136.8">SWCLK</text>
<text x="231.2" y="132.9">GPIO24</text>
<text x="131.7" y="139.3">SWD</text>
<text x="231.2" y="143.1">GPIO27</text>
<text x="231.2" y="140.6">GPIO26</text>
<text x="231.2" y="145.6">GPIO28</text>
<text x="231.2" y="148.2">GPIO29</text>
</g>
</svg>
